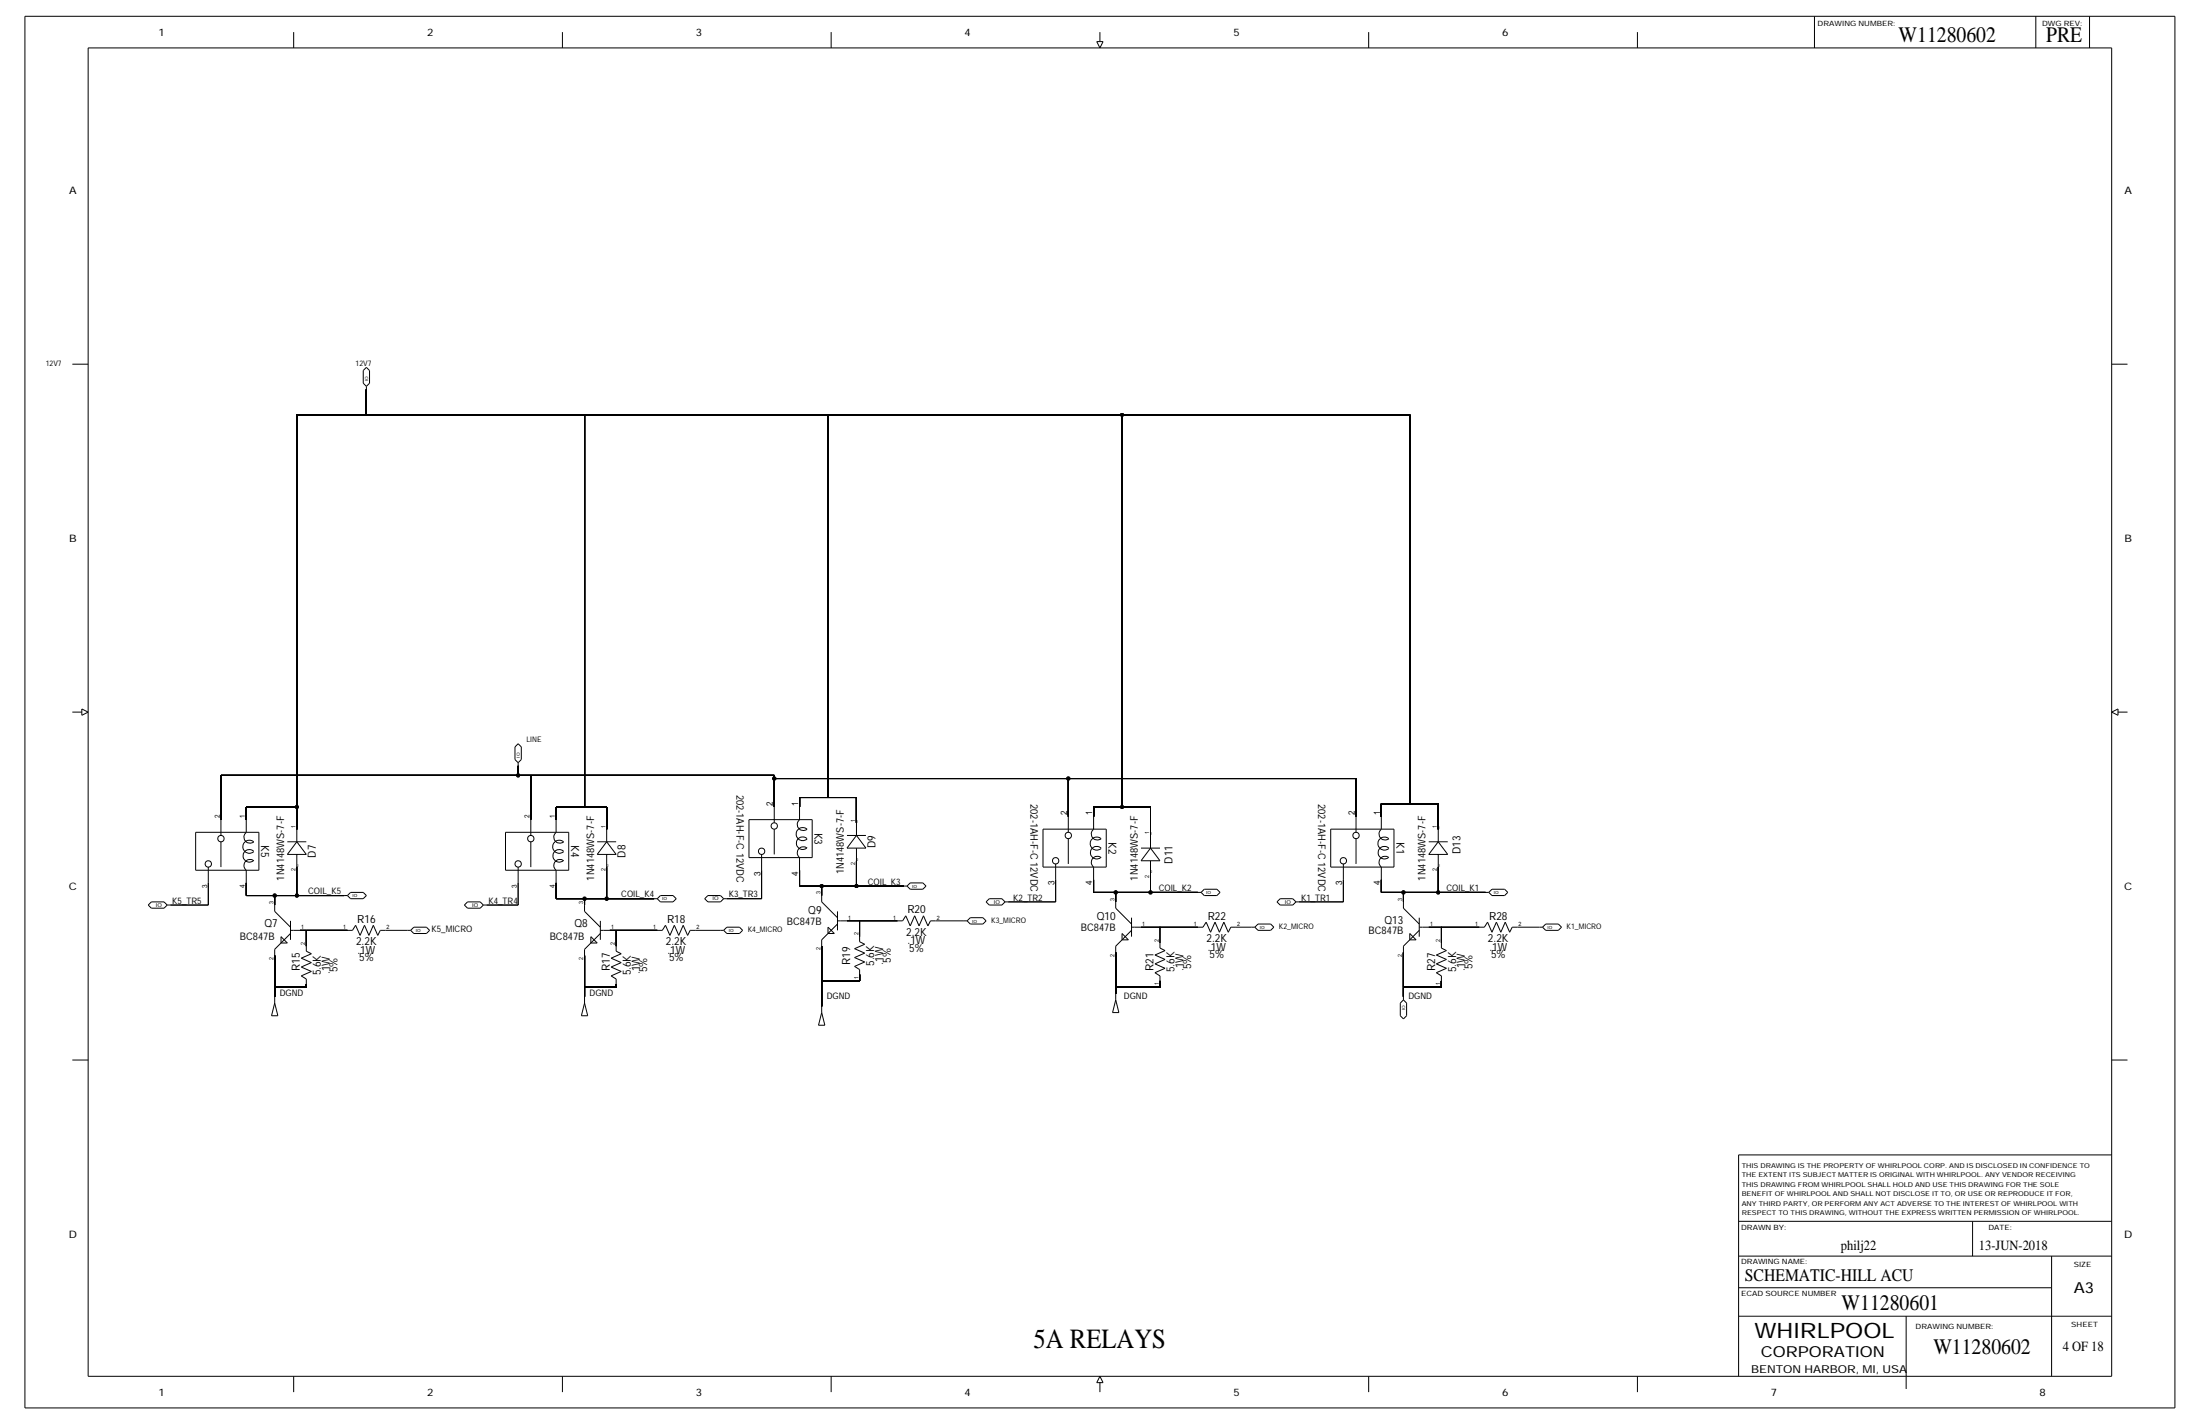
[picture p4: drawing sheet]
<svg xmlns="http://www.w3.org/2000/svg" width="864mm" height="559mm" viewBox="0 0 864 559" stroke-linecap="round" stroke-linejoin="round" font-family="sans-serif">
<!-- layer: Nets -->
<g fill="none" stroke="#000" stroke-width=".39">
<path d="M143.8 152.8v10zM116.5 162.8v153.9zM116.5 162.8h27.3zM143.8 162.8h85.7zM229.5 162.8v153.9zM229.5 162.8h95.5zM325 162.8v150.2zM325 162.8h115.5zM440.5 162.8v153.9zM440.5 162.8h112.9zM553.4 162.8v152.6zM86.7 304.3v17.3z"/>
<path d="M86.7 304.3h116.7zM96.7 316.7v4.9zM96.7 316.7h19.8zM116.5 316.7v8.7zM203.4 300.5v3.8zM203.4 304.3h5zM208.4 304.3h95.5zM208.4 304.3v17.3zM218.3 316.7v4.9zM218.3 316.7h11.2zM229.5 316.7h8.6zM238.1 316.7v8.7z"/>
<path d="M303.9 305.5v11.2zM303.9 305.5h115.5zM303.9 304.3v1.2zM313.9 313v3.7zM313.9 313h11.1zM325 313h11.2zM336.2 313v9.9zM419.4 305.5v14.9zM419.4 305.5h112.9zM429.3 316.7v3.7zM429.3 316.7h11.2zM440.5 316.7h11.1z"/>
<path d="M451.6 316.7v11.1zM532.3 305.5v14.9zM542.2 315.4v5zM542.2 315.4h11.2zM553.4 315.4h11.2zM564.6 315.4v10zM336.2 337.8v9.9zM66.9 355.2h14.9zM81.8 346.5v8.7zM96.7 346.5v4.9zM96.7 351.4h11.1zM107.8 351.4v3.8z"/>
<path d="M107.8 351.4h8.7zM116.5 340.3v11.1zM116.5 351.4h18.6zM191 355.2h12.4zM203.4 346.5v8.7zM218.3 346.5v6.2zM218.3 352.7h11.2zM229.5 352.7v2.5zM229.5 352.7h8.6zM238.1 340.3v12.4zM238.1 352.7h18.7zM285.3 352.7h13.7z"/>
<path d="M299 341.5v11.2zM313.9 341.5v6.2zM313.9 347.7h8.6zM322.5 347.7v3.7zM322.5 347.7h13.7zM336.2 347.7h18.6zM395.8 353.9h18.6zM414.4 345.2v8.7zM429.3 345.2v5zM429.3 350.2h8.7zM438 350.2v3.7zM438 350.2h13.6z"/>
<path d="M451.6 342.7v7.5zM451.6 350.2h18.6zM510 353.9h17.3zM527.3 345.2v8.7zM542.2 345.2v5zM542.2 350.2h8.7zM550.9 350.2v3.7zM550.9 350.2h13.7zM564.6 340.3v9.9zM564.6 350.2h18.6zM107.8 375v12.4zM117.8 365.1h2.4z"/>
<path d="M120.2 365.1v6.2zM120.2 365.1h16.2zM151.3 365.1h8.7zM229.5 375v12.4zM239.4 365.1h2.5zM241.9 365.1v6.2zM241.9 365.1h16.1zM272.9 365.1h9.9zM322.5 371.3v13.6zM332.5 361.4h4.9zM337.4 361.4h14.9zM337.4 361.4v6.2z"/>
<path d="M367.2 361.4h11.2zM438 373.8v13.6zM447.9 363.8h7.4zM455.3 363.8h14.9zM455.3 363.8v6.2zM485.1 363.8h6.2zM550.9 373.8v13.6zM560.8 363.8h5zM565.8 363.8v6.2zM565.8 363.8h14.9zM595.6 363.8h8.7zM107.8 387.4h12.4z"/>
<path d="M107.8 387.4v3.7zM120.2 386.2v1.2zM229.5 387.4h12.4zM229.5 387.4v3.7zM241.9 386.2v1.2zM322.5 384.9v10zM322.5 384.9h14.9zM337.4 382.5v2.4zM438 387.4h17.3zM438 387.4v2.5zM455.3 384.9v2.5zM550.9 387.4v3.7z"/>
<path d="M550.9 387.4h14.9zM565.8 384.9v2.5z"/>
</g>
<g fill="#000" stroke="#000" stroke-width=".39">
<circle cx="143.8" cy="162.8" r=".1"/>
<circle cx="229.5" cy="162.8" r=".1"/>
<circle cx="325" cy="162.8" r=".1"/>
<circle cx="440.5" cy="162.8" r=".7"/>
<circle cx="116.5" cy="316.7" r=".7"/>
<circle cx="203.4" cy="304.3" r=".7"/>
<circle cx="208.4" cy="304.3" r=".1"/>
<circle cx="229.5" cy="316.7" r=".1"/>
<circle cx="303.9" cy="305.5" r=".7"/>
<circle cx="325" cy="313" r=".1"/>
<circle cx="419.4" cy="305.5" r=".7"/>
<circle cx="440.5" cy="316.7" r=".7"/>
<circle cx="553.4" cy="315.4" r=".1"/>
<circle cx="107.8" cy="351.4" r=".7"/>
<circle cx="116.5" cy="351.4" r=".7"/>
<circle cx="229.5" cy="352.7" r=".7"/>
<circle cx="238.1" cy="352.7" r=".7"/>
<circle cx="322.5" cy="347.7" r=".7"/>
<circle cx="336.2" cy="347.7" r=".7"/>
<circle cx="438" cy="350.2" r=".7"/>
<circle cx="451.6" cy="350.2" r=".7"/>
<circle cx="550.9" cy="350.2" r=".7"/>
<circle cx="564.6" cy="350.2" r=".7"/>
<circle cx="120.2" cy="365.1" r=".1"/>
<circle cx="241.9" cy="365.1" r=".1"/>
<circle cx="337.4" cy="361.4" r=".1"/>
<circle cx="455.3" cy="363.8" r=".1"/>
<circle cx="565.8" cy="363.8" r=".1"/>
<circle cx="107.8" cy="387.4" r=".1"/>
<circle cx="229.5" cy="387.4" r=".1"/>
<circle cx="322.5" cy="384.9" r=".1"/>
<circle cx="438" cy="387.4" r=".1"/>
<circle cx="550.9" cy="387.4" r=".1"/>
</g>
<!-- layer: Components -->
<g fill="none" stroke="#000" stroke-width=".39">
<path d="M142.6 145.4v5zM142.6 150.4l1.2 1.2zM142.6 145.4l1.2-1.2zM143.8 151.6v1.2zM143.8 144.2l1.3 1.2zM143.8 151.6l1.3-1.2zM145.1 145.4v5zM202.2 293.1v5zM202.2 298.1l1.2 1.2zM203.4 299.3v1.2zM203.4 291.9l-1.2 1.2zM203.4 291.9l1.2 1.2z"/>
<path d="M203.4 299.3l1.2-1.2zM204.6 293.1v5zM303.9 316.7v4.9zM313.9 316.7v4.9zM76.8 326.6h24.8zM76.8 326.6v14.9zM86.7 321.6v5zM86.7 326.6v1.2zM86.7 330.3v10zM96.6 326.7a2.38 2.38 0 0 0-.3 3.3 2.38 2.38 0 0 0 3.3 .4M96.7 321.6v5zM99.6 334.1a2.47 2.47 0 0 0-3.4 0 2.47 2.47 0 0 0-.1 3.4 2.47 2.47 0 0 0 3.4 .2"/>
<path d="M99.6 330.3a2.59 2.59 0 0 0-3.6 .2 2.59 2.59 0 0 0 .1 3.6 2.59 2.59 0 0 0 3.5 .1M99.6 337.8a2.38 2.38 0 0 0-3.3 .3 2.38 2.38 0 0 0 .3 3.4M101.6 326.6v14.9zM112.8 335.3h7.4zM112.8 330.3h7.4zM116.5 325.4v4.9zM116.5 335.3v5zM116.5 330.3l-3.7 5zM116.5 330.3l3.7 5zM198.4 326.6h24.9zM198.4 326.6v14.9zM208.4 321.6v5z"/>
<path d="M208.4 326.6v1.2zM208.4 330.3v10zM218.2 326.7a2.38 2.38 0 0 0-.2 3.3 2.38 2.38 0 0 0 3.3 .4M218.3 321.6v5zM221.2 334.1a2.47 2.47 0 0 0-3.4 0 2.47 2.47 0 0 0-.1 3.4 2.47 2.47 0 0 0 3.4 .2M221.2 330.3a2.59 2.59 0 0 0-3.6 .2 2.59 2.59 0 0 0 .1 3.6 2.59 2.59 0 0 0 3.6 .1M221.3 337.8a2.38 2.38 0 0 0-3.4 .3 2.38 2.38 0 0 0 .3 3.4M223.3 326.6v14.9zM234.4 335.3h7.5zM234.4 330.3h7.5zM238.1 325.4v4.9zM238.1 335.3v5z"/>
<path d="M238.1 330.3l-3.7 5zM238.1 330.3l3.8 5zM294 321.6h24.8zM294 336.5h24.8zM294 321.6v14.9zM299 336.5v5zM299 335.3v1.2zM303.9 321.6v1.3zM303.9 325.4v9.9zM313.8 321.7a2.38 2.38 0 0 0-.3 3.4 2.38 2.38 0 0 0 3.3 .3M313.9 336.5v5zM316.8 329.1a2.47 2.47 0 0 0-3.4 0 2.47 2.47 0 0 0-.1 3.4 2.47 2.47 0 0 0 3.4 .3"/>
<path d="M316.8 325.4a2.59 2.59 0 0 0-3.6 .2 2.59 2.59 0 0 0 .1 3.5 2.59 2.59 0 0 0 3.5 .1M316.8 332.8a2.38 2.38 0 0 0-3.3 .4 2.38 2.38 0 0 0 .3 3.3M318.8 321.6v14.9zM332.5 332.8h7.4zM332.5 327.8h7.4zM336.2 322.9v4.9zM336.2 332.8v5zM336.2 327.8l-3.7 5zM336.2 327.8l3.7 5zM409.4 325.4h24.8zM409.4 325.4v14.9zM414.4 339v1.3z"/>
<path d="M419.4 320.4v5zM419.4 325.4v1.2zM419.4 329.1v9.9zM429.2 325.5a2.38 2.38 0 0 0-.2 3.3 2.38 2.38 0 0 0 3.3 .3M429.3 320.4v5zM432.2 332.8a2.47 2.47 0 0 0-3.4 0 2.47 2.47 0 0 0-.1 3.5 2.47 2.47 0 0 0 3.4 .2M432.2 329.1a2.59 2.59 0 0 0-3.6 .2 2.59 2.59 0 0 0 .1 3.6 2.59 2.59 0 0 0 3.6 .1M432.3 336.5a2.38 2.38 0 0 0-3.4 .4 2.38 2.38 0 0 0 .3 3.3M434.2 325.4v14.9zM447.9 337.8h7.4zM447.9 332.8h7.4zM451.6 327.8v5z"/>
<path d="M451.6 337.8v4.9zM451.6 332.8l-3.7 5zM451.6 332.8l3.7 5zM522.4 325.4h24.8zM522.4 325.4v14.9zM527.3 339v1.3zM532.3 320.4v5zM532.3 325.4v1.2zM532.3 329.1v9.9zM542.2 325.5a2.38 2.38 0 0 0-.3 3.3 2.38 2.38 0 0 0 3.3 .3M542.2 320.4v5zM545.2 332.8a2.47 2.47 0 0 0-3.5 0 2.47 2.47 0 0 0-.1 3.5 2.47 2.47 0 0 0 3.5 .2"/>
<path d="M545.2 329.1a2.59 2.59 0 0 0-3.6 .2 2.59 2.59 0 0 0 0 3.6 2.59 2.59 0 0 0 3.6 .1M545.2 336.5a2.38 2.38 0 0 0-3.3 .4 2.38 2.38 0 0 0 .3 3.3M547.2 325.4v14.9zM560.8 335.3h7.5zM560.8 330.3h7.5zM564.6 325.4v4.9zM564.6 335.3v5zM564.6 330.3l-3.8 5zM564.6 330.3l3.7 5zM58.2 355.2l1.2 1.2zM59.4 353.9l-1.2 1.3zM59.4 356.4h5z"/>
<path d="M59.4 353.9h5zM64.4 356.4l1.2-1.2zM64.4 353.9l1.2 1.3zM65.6 355.2h1.3zM76.8 341.5h24.8zM81.8 341.5v5zM81.8 340.3v1.2zM96.7 341.5v5zM107.8 355.2v2.4zM107.8 357.6l6.2 6.2zM135.1 351.4h1.3zM136.4 351.4l1.2 1.3z"/>
<path d="M137.6 350.2h5zM137.6 350.2l-1.2 1.2zM137.6 352.7h5zM142.6 350.2l1.2 1.2zM143.8 351.4l-1.2 1.3zM182.3 355.2l1.2 1.2zM183.5 353.9l-1.2 1.3zM183.5 356.4h5zM183.5 353.9h5zM188.5 356.4l1.2-1.2zM188.5 353.9l1.2 1.3zM189.7 355.2h1.3z"/>
<path d="M198.4 341.5h24.9zM203.4 341.5v5zM203.4 340.3v1.2zM218.3 341.5v5zM229.5 355.2v2.4zM229.5 357.6l6.2 6.2zM256.8 352.7h1.2zM258 352.7l1.2-1.3zM258 352.7l1.2 1.2zM259.2 351.4h5zM259.2 353.9h5zM264.2 351.4l1.3 1.3z"/>
<path d="M265.5 352.7l-1.3 1.2zM276.6 352.7l1.3 1.2zM277.9 351.4l-1.3 1.3zM277.9 353.9h4.9zM277.9 351.4h4.9zM282.8 353.9l1.3-1.2zM282.8 351.4l1.3 1.3zM284.1 352.7h1.2zM322.5 351.4v2.5zM322.5 353.9l6.3 6.2zM328.8 357.6v7.5zM354.8 347.7h1.3z"/>
<path d="M355.6 359.4l-1.3 2zM355.6 359.4l1.7 3.9zM356.1 347.7l1.2-1.2zM356.1 347.7l1.2 1.2zM357.3 346.5h5zM357.3 348.9h5zM359 359.4l1.8 3.9zM359 359.4l-1.7 3.9zM362.3 346.5l1.2 1.2zM362.5 359.4l1.7 3.9zM362.5 359.4l-1.7 3.9zM363.5 347.7l-1.2 1.2z"/>
<path d="M387.1 353.9l1.2 1.3zM388.3 352.7l-1.2 1.2zM388.3 355.2h5zM388.3 352.7h5zM393.3 352.7l1.2 1.2zM394.5 353.9h1.3zM394.5 353.9l-1.2 1.3zM409.4 340.3h24.8zM414.4 340.3v4.9zM429.3 340.3v4.9zM438 353.9v2.5zM438 356.4l6.2 6.2z"/>
<path d="M470.2 350.2h1.3zM471.5 350.2l1.2 1.2zM472.7 348.9h5zM472.7 348.9l-1.2 1.3zM472.7 351.4h5zM477.7 348.9l1.2 1.3zM478.9 350.2l-1.2 1.2zM501.3 353.9l1.2 1.3zM502.5 352.7l-1.2 1.2zM502.5 355.2h5zM502.5 352.7h5zM507.5 352.7l1.2 1.2z"/>
<path d="M508.7 353.9h1.3zM508.7 353.9l-1.2 1.3zM522.4 340.3h24.8zM527.3 340.3v4.9zM542.2 340.3v4.9zM550.9 353.9v2.5zM550.9 356.4l6.2 6.2zM583.2 350.2h1.2zM584.4 350.2l1.3 1.2zM585.7 348.9h4.9zM585.7 348.9l-1.3 1.3zM585.7 351.4h4.9z"/>
<path d="M590.6 348.9l1.3 1.3zM591.9 350.2l-1.3 1.2zM107.8 372.5v2.5zM107.8 372.5l6.2-6.2zM110.3 370h2.5zM110.3 367.6v2.4zM110.3 367.6l2.5 2.4zM114 361.4v7.4zM114 365.1h1.3zM115.3 365.1h2.5zM118.3 376l3.9-1.7zM118.3 376l3.9 1.7z"/>
<path d="M118.3 379.5l3.9-1.8zM118.3 379.5l3.9 1.7zM120.2 373.3l2 1zM120.2 371.3v2zM136.4 365.1h2zM139.6 363.1l-1.2 2zM139.6 363.1l1.7 4zM143.1 363.1l1.7 4zM143.1 363.1l-1.8 4zM146.6 363.1l1.7 4zM146.6 363.1l-1.8 4zM149.3 365.1l-1 2z"/>
<path d="M149.3 365.1h2zM160 365.1h1.2zM161.2 365.1l1.2 1.2zM162.4 363.8h5zM162.4 363.8l-1.2 1.3zM162.4 366.3h5zM167.4 363.8l1.2 1.3zM167.4 366.3l1.2-1.2zM229.5 372.5v2.5zM231.9 370h2.5zM231.9 367.6v2.4zM231.9 367.6l2.5 2.4z"/>
<path d="M235.7 361.4v7.4zM235.7 365.1h1.2zM235.7 366.3l-6.2 6.2zM236.9 365.1h2.5zM239.9 376l4-1.7zM239.9 376l4 1.7zM239.9 379.5l4-1.8zM239.9 379.5l4 1.7zM241.9 373.3l2 1zM241.9 371.3v2zM258 365.1h2zM261.2 363.1l-1.2 2z"/>
<path d="M261.2 363.1l1.8 4zM264.7 363.1l1.7 4zM264.7 363.1l-1.7 4zM268.2 363.1l1.7 4zM268.2 363.1l-1.8 4zM270.9 365.1l-1 2zM270.9 365.1h2zM282.8 365.1h1.3zM284.1 365.1l1.2 1.2zM285.3 363.8h5zM285.3 363.8l-1.2 1.3zM285.3 366.3h5z"/>
<path d="M290.3 363.8l1.2 1.3zM291.5 365.1l-1.2 1.2zM322.5 368.8v2.5zM322.5 368.8l6.3-6.2zM325 366.3h2.5zM325 363.8v2.5zM325 363.8l2.5 2.5zM328.8 361.4h1.2zM330 361.4h2.5zM335.5 379.2l1.9 1.3zM335.5 379.2l3.9-1.7zM335.5 372.3l3.9-1.8z"/>
<path d="M335.5 372.3l3.9 1.7zM335.5 375.8l3.9-1.8zM335.5 375.8l3.9 1.7zM337.4 369.6l2 .9zM337.4 367.6v2zM352.3 361.4h2zM365.2 361.4l-1 1.9zM365.2 361.4h2zM378.4 361.4h1.2zM379.6 361.4l1.3-1.3zM379.6 361.4l1.3 1.2zM380.9 360.1h4.9z"/>
<path d="M380.9 362.6h4.9zM385.8 360.1l1.3 1.3zM387.1 361.4l-1.3 1.2zM438 371.3v2.5zM438 371.3l6.2-6.2zM440.5 368.8h2.4zM440.5 366.3v2.5zM440.5 366.3l2.4 2.5zM444.2 360.1v7.5zM444.2 363.8h1.2zM445.4 363.8h2.5zM453.4 374.8l3.9-1.8z"/>
<path d="M453.4 374.8l3.9 1.7zM453.4 378.2l3.9-1.7zM453.4 378.2l3.9 1.8zM455.3 372l2 1zM455.3 370v2zM470.2 363.8h2zM473.5 361.9l-1.3 1.9zM473.5 361.9l1.7 3.9zM476.9 361.9l1.8 3.9zM476.9 361.9l-1.7 3.9zM480.4 361.9l1.8 3.9zM480.4 361.9l-1.7 3.9z"/>
<path d="M483.1 363.8l-.9 2zM483.1 363.8h2zM491.3 363.8h1.3zM492.6 363.8l1.2 1.3zM493.8 362.6h5zM493.8 362.6l-1.2 1.2zM493.8 365.1h5zM498.8 362.6l1.2 1.2zM500 363.8l-1.2 1.3zM550.9 371.3v2.5zM550.9 371.3l6.2-6.2zM553.4 368.8h2.5z"/>
<path d="M553.4 366.3v2.5zM553.4 366.3l2.5 2.5zM557.1 360.1v7.5zM557.1 363.8h1.3zM558.4 363.8h2.4zM563.8 374.8l4-1.8zM563.8 374.8l4 1.7zM563.8 378.2l4-1.7zM563.8 378.2l4 1.8zM565.8 372l2 1zM565.8 370v2zM580.7 363.8h2z"/>
<path d="M583.9 361.9l-1.2 1.9zM583.9 361.9l1.8 3.9zM587.4 361.9l1.7 3.9zM587.4 361.9l-1.7 3.9zM590.9 361.9l1.7 3.9zM590.9 361.9l-1.8 3.9zM593.6 363.8l-1 2zM593.6 363.8h2zM604.3 363.8h1.2zM605.5 363.8l1.3 1.3zM606.8 362.6h4.9zM606.8 362.6l-1.3 1.2z"/>
<path d="M606.8 365.1h4.9zM611.7 362.6l1.3 1.2zM613 363.8l-1.3 1.3zM106.6 398.6h2.5zM107.8 393.6l1.3 5zM107.8 393.6l-1.2 5zM107.8 391.1v2.5zM118.3 383l1.9 1.2zM118.3 383l3.9-1.8zM120.2 384.2v2zM228.2 398.6h2.5zM229.5 393.6l1.2 5z"/>
<path d="M229.5 393.6l-1.3 5zM229.5 391.1v2.5zM239.9 383l2 1.2zM239.9 383l4-1.8zM241.9 384.2v2zM322.5 397.4l1.3 4.9zM322.5 397.4l-1.2 4.9zM322.5 394.9v2.5zM337.4 380.5v2zM436.7 397.4h2.5zM438 392.4l1.2 5zM438 392.4l-1.3 5z"/>
<path d="M438 389.9v2.5zM453.4 381.7l1.9 1.3zM453.4 381.7l3.9-1.7zM455.3 383v1.9zM549.7 393.6v5zM549.7 393.6l1.2-1.2zM549.7 398.6l1.2 1.2zM550.9 391.1v1.3zM550.9 399.8l1.3-1.2zM550.9 392.4l1.3 1.2zM552.2 393.6v5zM563.8 381.7l2 1.3z"/>
<path d="M563.8 381.7l4-1.7zM565.8 383v1.9zM321.3 402.3h2.5z"/>
<circle cx="81.8" cy="339" r="1.25"/>
<circle cx="86.7" cy="329.1" r="1.25"/>
<circle cx="203.4" cy="339" r="1.25"/>
<circle cx="208.4" cy="329.1" r="1.25"/>
<circle cx="299" cy="334.1" r="1.25"/>
<circle cx="303.9" cy="324.1" r="1.25"/>
<circle cx="414.4" cy="337.8" r="1.25"/>
<circle cx="419.3" cy="327.9" r="1.25"/>
<circle cx="527.3" cy="337.8" r="1.25"/>
<circle cx="532.3" cy="327.9" r="1.25"/>
</g>
<!-- layer: Page Border and Title Block -->
<g fill="none" stroke="#000" stroke-width=".39">
<path d="M9.8 6.4h844zM9.8 6.4v546.1zM34.6 18.8h794.3zM34.6 18.8v521.3zM115.3 12.6v6.2zM220.8 12.6v6.2zM326.3 12.6v6.2zM430.5 16.3l1.3 2.5zM430.5 16.3h2.5zM431.8 12.6v3.7zM433 16.3l-1.2 2.5zM537.3 12.6v6.2z"/>
<path d="M642.8 12.6v6.2zM712.3 6.4v12.4zM799.1 6.4v12.4zM820.2 6.4v12.4zM828.9 18.8v521.3zM853.8 6.4v546.1zM28.4 142.9h6.2zM828.9 142.9h6.2zM28.4 279.4h3.7zM32.1 278.2l2.5 1.2zM32.1 278.2v2.5zM828.9 279.4l2.5 1.3z"/>
<path d="M828.9 279.4l2.5-1.2zM831.4 279.4h3.7zM831.4 278.2v2.5zM32.1 280.7l2.5-1.3zM28.4 416h6.2zM828.9 416h6.2zM682.5 453.2v86.9zM682.5 453.2h146.4zM682.5 479.3h146.4zM774.3 479.3v13.6zM682.5 492.9h146.4zM805.3 492.9v47.2z"/>
<path d="M682.5 516.5h146.4zM682.5 505.3h122.8zM748.3 516.5v28.5zM9.8 552.5h844zM34.6 540.1h794.3zM115.3 540.1v6.2zM220.8 540.1v6.2zM326.3 540.1v6.2zM430.5 542.6h2.5zM431.8 540.1l-1.3 2.5zM431.8 540.1l1.2 2.5zM431.8 542.6v3.7z"/>
<path d="M537.3 540.1v6.2zM642.8 540.1v6.2z"/>
</g>
<text font-size="10.9" x="405.7" y="528.9">5A RELAYS</text>
<g font-size="8.7">
<text x="745.3" y="16.3">W11280602</text>
<text x="803.2" y="16.3">PRE</text>
<text x="722.9" y="514">W11280601</text>
<text x="758.9" y="531.4">W11280602</text>
</g>
<text font-size="8.3" x="688.7" y="525.2">WHIRLPOOL</text>
<text font-size="6.9" x="685" y="502.8">SCHEMATIC-HILL ACU</text>
<g font-size="6">
<text x="814" y="507.5">A3</text>
<text x="691.2" y="532.6">CORPORATION</text>
</g>
<g font-size="5.5">
<text x="722.7" y="490.4">philj22</text>
<text x="776.8" y="490.4">13-JUN-2018</text>
<text x="809.7" y="530.2">4 OF 18</text>
</g>
<g font-size="4.4">
<text x="319.8" y="326.7" transform="rotate(90 319.8 326.7)">K3</text>
<text x="102.6" y="331.7" transform="rotate(90 102.6 331.7)">K5</text>
<text x="224.2" y="331.7" transform="rotate(90 224.2 331.7)">K4</text>
<text x="343.6" y="332.8" transform="rotate(-90 343.6 332.8)">D9</text>
<text x="435.2" y="330.4" transform="rotate(90 435.2 330.4)">K2</text>
<text x="548.1" y="330.4" transform="rotate(90 548.1 330.4)">K1</text>
<text x="573.3" y="335.2" transform="rotate(-90 573.3 335.2)">D13</text>
<text x="124" y="336.6" transform="rotate(-90 124 336.6)">D7</text>
<text x="245.6" y="336.6" transform="rotate(-90 245.6 336.6)">D8</text>
<text x="460.3" y="338.9" transform="rotate(-90 460.3 338.9)">D11</text>
<text x="317.3" y="358.7">Q9</text>
<text x="356.2" y="358.4">R20</text>
<text x="103.8" y="363.8">Q7</text>
<text x="140.2" y="362.2">R16</text>
<text x="225.5" y="363.8">Q8</text>
<text x="261.8" y="362.2">R18</text>
<text x="430.5" y="361.2">Q10</text>
<text x="474.1" y="360.9">R22</text>
<text x="543.5" y="362.6">Q13</text>
<text x="584.5" y="360.9">R28</text>
<text x="139.8" y="370.8">2.2K</text>
<text x="261.4" y="370.8">2.2K</text>
<text x="355.7" y="367.1">2.2K</text>
<text x="356.3" y="370.6">.1W</text>
<text x="473.6" y="369.6">2.2K</text>
<text x="584.1" y="369.6">2.2K</text>
<text x="140.3" y="374.3">.1W</text>
<text x="141" y="377.3">5%</text>
<text x="262" y="374.3">.1W</text>
<text x="262.6" y="377.3">5%</text>
<text x="349.7" y="377.9" transform="rotate(-90 349.7 377.9)">5%</text>
<text x="356.9" y="373.6">5%</text>
<text x="474.2" y="373.1">.1W</text>
<text x="474.8" y="376.1">5%</text>
<text x="584.7" y="373.1">.1W</text>
<text x="585.3" y="376.1">5%</text>
<text x="117.8" y="381.1" transform="rotate(-90 117.8 381.1)">R15</text>
<text x="126" y="382.8" transform="rotate(-90 126 382.8)">5.6K</text>
<text x="129.5" y="382.2" transform="rotate(-90 129.5 382.2)">.1W</text>
<text x="132.5" y="381.6" transform="rotate(-90 132.5 381.6)">5%</text>
<text x="239.4" y="381.1" transform="rotate(-90 239.4 381.1)">R17</text>
<text x="247.6" y="382.8" transform="rotate(-90 247.6 382.8)">5.6K</text>
<text x="251.1" y="382.2" transform="rotate(-90 251.1 382.2)">.1W</text>
<text x="254.1" y="381.6" transform="rotate(-90 254.1 381.6)">5%</text>
<text x="333.7" y="378.6" transform="rotate(-90 333.7 378.6)">R19</text>
<text x="343.2" y="379.1" transform="rotate(-90 343.2 379.1)">5.6K</text>
<text x="346.7" y="378.5" transform="rotate(-90 346.7 378.5)">.1W</text>
<text x="452.9" y="381.1" transform="rotate(-90 452.9 381.1)">R21</text>
<text x="461.1" y="381.5" transform="rotate(-90 461.1 381.5)">5.6K</text>
<text x="464.6" y="381" transform="rotate(-90 464.6 381)">.1W</text>
<text x="467.6" y="380.3" transform="rotate(-90 467.6 380.3)">5%</text>
<text x="563.3" y="381.1" transform="rotate(-90 563.3 381.1)">R27</text>
<text x="571.6" y="381.5" transform="rotate(-90 571.6 381.5)">5.6K</text>
<text x="575" y="381" transform="rotate(-90 575 381)">.1W</text>
<text x="578" y="380.3" transform="rotate(-90 578 380.3)">5%</text>
</g>
<text font-size="4.3" x="687.4" y="538.8">BENTON HARBOR, MI, USA</text>
<g font-size="4.1">
<text x="62.2" y="14.1">1</text>
<text x="167.7" y="14.1">2</text>
<text x="273.2" y="14.1">3</text>
<text x="378.6" y="14.1">4</text>
<text x="484.1" y="14.1">5</text>
<text x="589.6" y="14.1">6</text>
<text x="27.2" y="76.1">A</text>
<text x="833.9" y="76.1">A</text>
<text x="27.2" y="212.7">B</text>
<text x="833.9" y="212.7">B</text>
<text x="289.1" y="311.8" transform="rotate(90 289.1 311.8)">202-1AH-F-C 12VDC</text>
<text x="404.5" y="315.5" transform="rotate(90 404.5 315.5)">202-1AH-F-C 12VDC</text>
<text x="517.5" y="315.5" transform="rotate(90 517.5 315.5)">202-1AH-F-C 12VDC</text>
<text x="111.6" y="345.6" transform="rotate(-90 111.6 345.6)">1N4148WS-7-F</text>
<text x="233.2" y="345.6" transform="rotate(-90 233.2 345.6)">1N4148WS-7-F</text>
<text x="331.2" y="343.1" transform="rotate(-90 331.2 343.1)">1N4148WS-7-F</text>
<text x="446.7" y="345.6" transform="rotate(-90 446.7 345.6)">1N4148WS-7-F</text>
<text x="559.6" y="345.6" transform="rotate(-90 559.6 345.6)">1N4148WS-7-F</text>
<text x="27" y="349.2">C</text>
<text x="833.8" y="349.2">C</text>
<text x="308.9" y="362.8">BC847B</text>
<text x="424.3" y="365.3">BC847B</text>
<text x="94.2" y="368.8">BC847B</text>
<text x="215.8" y="368.8">BC847B</text>
<text x="537.2" y="366.3">BC847B</text>
<text x="27" y="485.7">D</text>
<text x="833.8" y="485.7">D</text>
<text x="62.2" y="547.8">1</text>
<text x="167.7" y="547.8">2</text>
<text x="273.2" y="547.8">3</text>
<text x="378.6" y="547.8">4</text>
<text x="484.1" y="547.8">5</text>
<text x="589.6" y="547.8">6</text>
<text x="695.1" y="547.8">7</text>
<text x="800.6" y="547.8">8</text>
</g>
<g font-size="3.5">
<text x="303.4" y="316.2" transform="rotate(-90 303.4 316.2)">2</text>
<text x="313.4" y="316.2" transform="rotate(-90 313.4 316.2)">1</text>
<text x="418.9" y="319.9" transform="rotate(-90 418.9 319.9)">2</text>
<text x="428.8" y="319.9" transform="rotate(-90 428.8 319.9)">1</text>
<text x="531.8" y="319.9" transform="rotate(-90 531.8 319.9)">2</text>
<text x="541.7" y="319.9" transform="rotate(-90 541.7 319.9)">1</text>
<text x="298.5" y="343.7" transform="rotate(-90 298.5 343.7)">3</text>
<text x="313.4" y="343.7" transform="rotate(-90 313.4 343.7)">4</text>
<text x="340.7" y="347.2">COIL_K3</text>
<text x="413.9" y="347.5" transform="rotate(-90 413.9 347.5)">3</text>
<text x="428.8" y="347.5" transform="rotate(-90 428.8 347.5)">4</text>
<text x="526.8" y="347.5" transform="rotate(-90 526.8 347.5)">3</text>
<text x="541.7" y="347.5" transform="rotate(-90 541.7 347.5)">4</text>
<text x="121" y="350.9">COIL_K5</text>
<text x="243.9" y="352.2">COIL_K4</text>
<text x="286.1" y="352.2">K3_TR3</text>
<text x="397.8" y="353.4">K2_TR2</text>
<text x="454.9" y="349.7">COIL_K2</text>
<text x="510.7" y="353.4">K1_TR1</text>
<text x="567.8" y="349.7">COIL_K1</text>
<text x="67.6" y="354.7">K5_TR5</text>
<text x="191.7" y="354.7">K4_TR4</text>
<text x="169.4" y="365.8">K5_MICRO</text>
<text x="109.8" y="390.7">DGND</text>
<text x="231.4" y="390.7">DGND</text>
<text x="324.5" y="391.9">DGND</text>
<text x="441.2" y="391.9">DGND</text>
<text x="552.9" y="391.9">DGND</text>
</g>
<g font-size="3">
<text x="18" y="143.7">12V7</text>
<text x="139.6" y="143.7">12V7</text>
<text x="206.6" y="291.4">LINE</text>
<text x="293.5" y="365.8">K4_MICRO</text>
<text x="389.1" y="362.1">K3_MICRO</text>
<text x="502" y="364.6">K2_MICRO</text>
<text x="615" y="364.6">K1_MICRO</text>
</g>
<g font-size="2.9">
<text x="713.5" y="10.1">DRAWING NUMBER:</text>
<text x="801.6" y="10.1">DWG REV:</text>
<text x="683.5" y="482.8">DRAWN BY:</text>
<text x="780.5" y="482.5">DATE:</text>
<text x="683.5" y="496.2">DRAWING NAME:</text>
<text x="814" y="497.2">SIZE</text>
<text x="683.5" y="508.6">ECAD SOURCE NUMBER</text>
<text x="752" y="521.5">DRAWING NUMBER:</text>
<text x="813" y="520.8">SHEET</text>
</g>
<g font-size="2.8">
<text x="86.2" y="321.1" transform="rotate(-90 86.2 321.1)">2</text>
<text x="96.2" y="321.1" transform="rotate(-90 96.2 321.1)">1</text>
<text x="207.9" y="321.1" transform="rotate(-90 207.9 321.1)">2</text>
<text x="217.8" y="321.1" transform="rotate(-90 217.8 321.1)">1</text>
<text x="81.3" y="348.3" transform="rotate(-90 81.3 348.3)">3</text>
<text x="96.2" y="348.3" transform="rotate(-90 96.2 348.3)">4</text>
<text x="202.9" y="348.3" transform="rotate(-90 202.9 348.3)">3</text>
<text x="217.8" y="348.3" transform="rotate(-90 217.8 348.3)">4</text>
</g>
<g font-size="2.6">
<text x="683.7" y="461.9">THE EXTENT ITS SUBJECT MATTER IS ORIGINAL WITH WHIRLPOOL. ANY VENDOR RECEIVING</text>
<text x="683.7" y="458.2">THIS DRAWING IS THE PROPERTY OF WHIRLPOOL CORP. AND IS DISCLOSED IN CONFIDENCE TO</text>
<text x="683.7" y="465.6">THIS DRAWING FROM WHIRLPOOL SHALL HOLD AND USE THIS DRAWING FOR THE SOLE</text>
<text x="683.7" y="469.3">BENEFIT OF WHIRLPOOL AND SHALL NOT DISCLOSE IT TO, OR USE OR REPRODUCE IT FOR,</text>
<text x="683.7" y="473.1">ANY THIRD PARTY, OR PERFORM ANY ACT ADVERSE TO THE INTEREST OF WHIRLPOOL WITH</text>
<text x="683.7" y="476.8">RESPECT TO THIS DRAWING, WITHOUT THE EXPRESS WRITTEN PERMISSION OF WHIRLPOOL.</text>
</g>
<g font-size="2.4">
<text x="335.7" y="322.4" transform="rotate(-90 335.7 322.4)">1</text>
<text x="116" y="324.9" transform="rotate(-90 116 324.9)">1</text>
<text x="237.7" y="324.9" transform="rotate(-90 237.7 324.9)">1</text>
<text x="451.1" y="327.4" transform="rotate(-90 451.1 327.4)">1</text>
<text x="564.1" y="324.9" transform="rotate(-90 564.1 324.9)">1</text>
<text x="116" y="341.9" transform="rotate(-90 116 341.9)">2</text>
<text x="237.7" y="341.9" transform="rotate(-90 237.7 341.9)">2</text>
<text x="335.7" y="339.4" transform="rotate(-90 335.7 339.4)">2</text>
<text x="564.1" y="341.9" transform="rotate(-90 564.1 341.9)">2</text>
<text x="451.1" y="344.4" transform="rotate(-90 451.1 344.4)">2</text>
<text x="322.1" y="350.9" transform="rotate(-90 322.1 350.9)">3</text>
<text x="437.5" y="353.4" transform="rotate(-90 437.5 353.4)">3</text>
<text x="550.4" y="353.4" transform="rotate(-90 550.4 353.4)">3</text>
<text x="107.3" y="354.7" transform="rotate(-90 107.3 354.7)">3</text>
<text x="229" y="354.7" transform="rotate(-90 229 354.7)">3</text>
<text x="118.3" y="364.6">1</text>
<text x="134.7" y="364.6">1</text>
<text x="151.8" y="364.6">2</text>
<text x="239.9" y="364.6">1</text>
<text x="256.3" y="364.6">1</text>
<text x="273.4" y="364.6">2</text>
<text x="333" y="360.9">1</text>
<text x="350.7" y="360.9">1</text>
<text x="367.7" y="360.9">2</text>
<text x="448.4" y="363.3">1</text>
<text x="468.6" y="363.3">1</text>
<text x="485.6" y="363.3">2</text>
<text x="561.3" y="363.3">1</text>
<text x="579" y="363.3">1</text>
<text x="596.1" y="363.3">2</text>
<text x="119.7" y="370.8" transform="rotate(-90 119.7 370.8)">2</text>
<text x="241.4" y="370.8" transform="rotate(-90 241.4 370.8)">2</text>
<text x="336.9" y="367.1" transform="rotate(-90 336.9 367.1)">2</text>
<text x="454.9" y="369.6" transform="rotate(-90 454.9 369.6)">2</text>
<text x="565.3" y="369.6" transform="rotate(-90 565.3 369.6)">2</text>
<text x="107.3" y="376.7" transform="rotate(-90 107.3 376.7)">2</text>
<text x="229" y="376.7" transform="rotate(-90 229 376.7)">2</text>
<text x="322.1" y="373" transform="rotate(-90 322.1 373)">2</text>
<text x="437.5" y="375.4" transform="rotate(-90 437.5 375.4)">2</text>
<text x="550.4" y="375.4" transform="rotate(-90 550.4 375.4)">2</text>
<text x="119.7" y="387.8" transform="rotate(-90 119.7 387.8)">1</text>
<text x="241.4" y="387.8" transform="rotate(-90 241.4 387.8)">1</text>
<text x="336.9" y="384.1" transform="rotate(-90 336.9 384.1)">1</text>
<text x="454.9" y="386.6" transform="rotate(-90 454.9 386.6)">1</text>
<text x="565.3" y="386.6" transform="rotate(-90 565.3 386.6)">1</text>
</g>
<g font-size="2.1">
<text x="279.7" y="353.4">IO</text>
<text x="61.2" y="355.8">IO</text>
<text x="185.3" y="355.8">IO</text>
<text x="390.1" y="354.6">IO</text>
<text x="504.3" y="354.6">IO</text>
</g>
<g font-size="1.7">
<text x="144.5" y="149.6" transform="rotate(-90 144.5 149.6)">IO</text>
<text x="204.1" y="297.3" transform="rotate(-90 204.1 297.3)">IO</text>
<text x="138.4" y="352.1">IO</text>
<text x="260" y="353.4">IO</text>
<text x="358" y="348.4">IO</text>
<text x="473.5" y="350.9">IO</text>
<text x="586.4" y="350.9">IO</text>
<text x="163.2" y="365.8">IO</text>
<text x="286.1" y="365.8">IO</text>
<text x="381.6" y="362.1">IO</text>
<text x="494.6" y="364.5">IO</text>
<text x="607.5" y="364.5">IO</text>
<text x="551.6" y="396.3" transform="rotate(-90 551.6 396.3)">IO</text>
</g>
<g font-size="1.5">
<text x="336.2" y="322.9">1</text>
<text x="116.5" y="325.4">1</text>
<text x="238.1" y="325.4">1</text>
<text x="451.6" y="327.8">1</text>
<text x="564.6" y="325.4">1</text>
<text x="116.5" y="340.3">2</text>
<text x="238.1" y="340.3">2</text>
<text x="336.2" y="337.8">2</text>
<text x="564.6" y="340.3">2</text>
<text x="451.6" y="342.7">2</text>
</g>
</svg>
